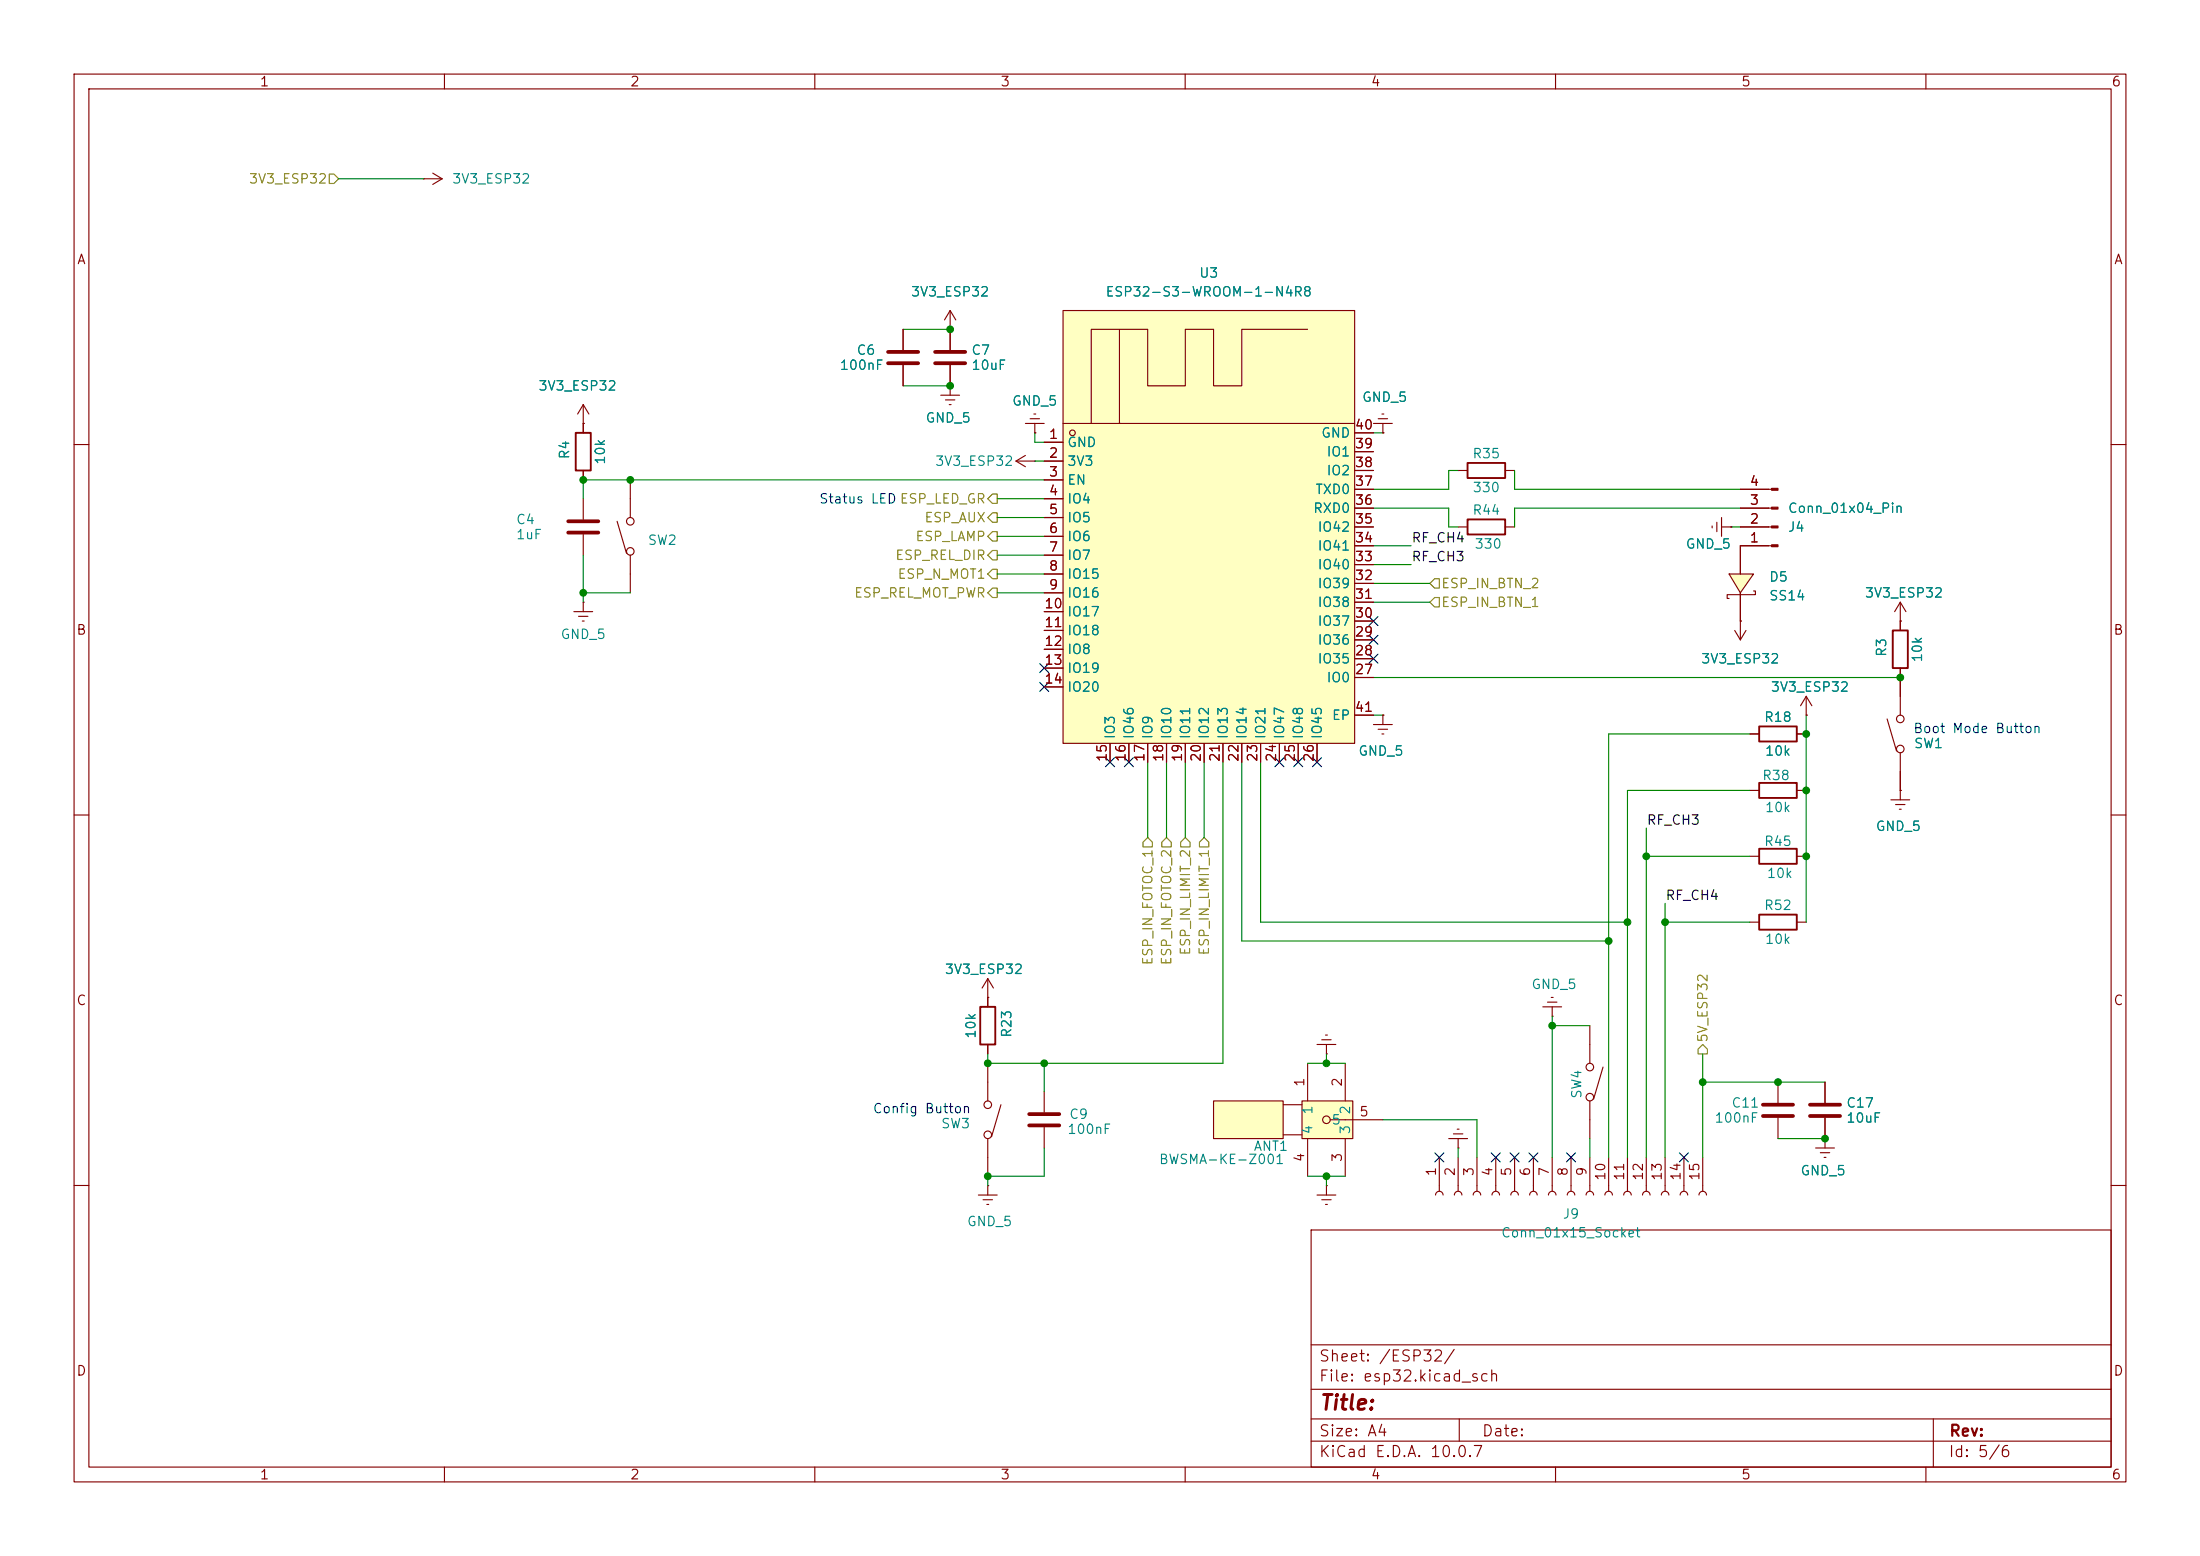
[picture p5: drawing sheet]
<svg xmlns="http://www.w3.org/2000/svg" width="297mm" height="210mm" viewBox="0 0 297 210" stroke-linecap="round" stroke-linejoin="round" font-family="sans-serif">
<g fill="none" stroke="#840000" stroke-width=".15">
<path d="M10 10h277v190h-277zM12 12h273v186h-273zM60 10v2M110 10v2M160 10v2M210 10v2M260 10v2M10 60h2M285 60h2M10 110h2M285 110h2M178.9 139.7h.3"/>
<path d="M177.8 141h2.5M178.4 140.3h1.3M179.1 142.2h.1M179.1 141v1.2M10 160h2M177 166h108v32h-108zM285 160h2M60 198v2M110 198v2M160 198v2M177 194.5h108M177 191.5h108"/>
<path d="M177 187.5h108M177 181.5h108M197 191.5v3M210 198v2M260 198v2M261 191.5v6.5"/>
</g>
<path d="M233.4 77.5h3.3l-1.8 2.5z" fill="#ffffc2"/>
<g fill="none" stroke="#840000" stroke-width=".15">
<path d="M57.1 24.1h.1M57.1 24.1h2.6M58.4 23.4l1.3 .7M59.7 24.1l-1.3 .8M78.7 57.2h.1M78.7 54.6v3.8M78.7 54.6l-.7 1.3M78.7 54.6l.8 1.3M121.9 44.5v2.7M121.9 49.3v2.8M127 53.3h2.5M127.6 54h1.3"/>
<path d="M128.1 54.6h.3M128.3 44.5h.1M128.3 52.1h.1M128.3 41.9v5.3M128.3 49.3v4M128.3 41.9l-.8 1.3M128.3 41.9l.7 1.3M138.4 57.2h2.6M139.1 56.5h1.2M139.6 55.9h.2M139.7 58.4h.1M139.7 57.2v1.2"/>
<path d="M185.4 57.2h2.6M186.1 56.5h1.2M186.6 55.9h.2M186.7 58.4h.1M186.7 57.2v1.2M78.7 63.5v1.3M78.7 67.3v2.8M78.7 72.1v2.8M83.3 70.4l1.3 4.3M85.1 64.8v5.1M85.1 74.9v5.1M137.2 62.2l1.2 .8"/>
<path d="M137.2 62.2h2.5M138.4 61.5l-1.2 .7M139.7 62.2h.1M196.8 71.1h1.3M196.8 63.5h1.3M203.2 71.1h1.3M203.2 63.5h1.3M231.1 71v.2M231.8 70.5v1.3M232.4 71.1h1.3M232.4 69.9v2.5M233.4 77.5h3.3l-1.8 2.5z"/>
<path d="M233.7 71.1h.1M234.9 71.1h4.3M234.9 68.6h4.3M234.9 66h4.3M236.7 79.8h.3v.5h-3.8v.5h.2M239.2 73.7h-4.3v3.8M77.5 82.6h2.5M78.1 83.2h1.3M78.6 83.8h.3M78.7 81.3h.1M78.7 81.3v1.3M234.2 85.1l.7 1.3"/>
<path d="M234.9 83.8h.1M234.9 80v6.4M235.7 85.1l-.8 1.3M236.2 99.1h1.3M242.6 99.1h1.2M243.8 96.5h.1M243.8 94l-.7 1.3M243.8 94l.8 1.3M243.8 94v2.5M254.8 97l1.2 4.4M256.5 83.8h.1M256.5 81.3l-.7 1.3"/>
<path d="M256.5 81.3l.8 1.3M256.5 81.3v3.8M256.5 90.2v6.3M236.2 115.6h1.3M236.2 106.7h1.3M242.6 115.6h1.2M242.6 106.7h1.2M255.3 108h2.5M255.9 108.6h1.3M256.4 109.2h.3M256.5 106.7h.1M256.5 101.6v6.4"/>
<path d="M133.3 134.6h.1M133.3 132.1v3.8M133.3 132.1l.8 1.3M133.3 132.1l-.7 1.3M208.3 135.9h2.5M208.9 135.3h1.3M209.4 134.6h.3M209.5 137.2h.1M209.5 135.9v1.3M214.6 138.4v5.1M236.2 124.5h1.3M242.6 124.5h1.2"/>
<path d="M133.3 141v1.2M133.3 143.5v5.1M133.3 153.7v5.1M135.1 149.1l-1.2 4.3M194.3 156.2v4.6M195.6 153.7h2.5M196.2 153h1.3M196.7 152.4h.3M196.8 154.9h.1M196.8 153.7v1.2M196.8 156.2v4.6M199.4 156.2v4.6"/>
<path d="M201.9 156.2v4.6M204.5 156.2v4.6M207 156.2v4.6M209.5 156.2v4.6M212.1 156.2v4.6M214.6 148.6v5.1M214.6 156.2v4.6M216.4 144l-1.3 4.3M217.2 156.2v4.6M219.7 156.2v4.6M222.2 156.2v4.6M224.8 156.2v4.6"/>
<path d="M227.3 156.2v4.6M229.9 156.2v4.6M240 146.1v2.7M240 150.9v2.8M245.1 154.9h2.5M245.7 155.6h1.3M246.3 156.2h.2M246.4 153.7h.1M246.4 146.1v2.7M246.4 150.9v4M132.1 161.3h2.5M132.7 161.9h1.3"/>
<path d="M133.2 162.6h.3M133.3 160h.1M133.3 160v1.3M193.8 161.3a.51 .51 0 0 1 .5-.5 .51 .51 0 0 1 .5 .5M196.3 161.3a.51 .51 0 0 1 .5-.5 .51 .51 0 0 1 .6 .5M198.9 161.3a.51 .51 0 0 1 .5-.5 .51 .51 0 0 1 .5 .5M201.4 161.3a.51 .51 0 0 1 .5-.5 .51 .51 0 0 1 .5 .5M204 161.3a.51 .51 0 0 1 .5-.5 .51 .51 0 0 1 .5 .5M206.5 161.3a.51 .51 0 0 1 .5-.5 .51 .51 0 0 1 .5 .5M209 161.3a.51 .51 0 0 1 .5-.5 .51 .51 0 0 1 .6 .5M211.6 161.3a.51 .51 0 0 1 .5-.5 .51 .51 0 0 1 .5 .5M214.1 161.3a.51 .51 0 0 1 .5-.5 .51 .51 0 0 1 .5 .5"/>
<path d="M216.7 161.3a.51 .51 0 0 1 .5-.5 .51 .51 0 0 1 .5 .5M219.2 161.3a.51 .51 0 0 1 .5-.5 .51 .51 0 0 1 .5 .5M221.7 161.3a.51 .51 0 0 1 .5-.5 .51 .51 0 0 1 .6 .5M224.3 161.3a.51 .51 0 0 1 .5-.5 .51 .51 0 0 1 .5 .5M226.8 161.3a.51 .51 0 0 1 .5-.5 .51 .51 0 0 1 .5 .5M229.4 161.3a.51 .51 0 0 1 .5-.5 .51 .51 0 0 1 .5 .5"/>
<circle cx="85.1" cy="70.4" r=".51"/>
<circle cx="85.1" cy="74.4" r=".51"/>
<circle cx="256.5" cy="97" r=".51"/>
<circle cx="256.5" cy="101.1" r=".51"/>
<circle cx="133.3" cy="149.1" r=".51"/>
<circle cx="133.3" cy="153.2" r=".51"/>
<circle cx="214.6" cy="148.1" r=".51"/>
<circle cx="214.6" cy="144" r=".51"/>
</g>
<path d="M77.7 58.4h2.1v5.1h-2.1zM198.1 62.5h5.1v2h-5.1zM198.1 70.1h5.1v2h-5.1zM237.5 98h5.1v2.1h-5.1zM255.5 85.1h2.1v5.1h-2.1zM237.5 114.6h5.1v2h-5.1zM237.5 105.7h5.1v2h-5.1zM132.3 135.9h2.1v5.1h-2.1zM237.5 123.4h5.1v2.1h-5.1z" fill="none" stroke="#840000" stroke-width=".25"/>
<path d="M119.9 47.5h4.1M119.9 49h4.1M126.2 47.5h4.1M126.2 49h4.1M76.7 70.4h4.1M76.7 71.9h4.1M238 149.1h4.1M238 150.6h4.1M244.3 149.1h4.1M244.3 150.6h4.1" fill="none" stroke="#840000" stroke-width=".51"/>
<g fill="#840000" stroke="#840000" stroke-width=".15">
<path d="M239.2 73.5h.8v.3h-.8z"/>
<path d="M239.2 71h.8v.2h-.8z"/>
<path d="M239.2 68.5h.8v.2h-.8z"/>
<path d="M239.2 65.9h.8v.3h-.8z"/>
</g>
<path d="M143.5 41.9h39.4v58.4h-39.4z" fill="#ffffc2"/>
<g fill="none" stroke="#840000" stroke-width=".15">
<path d="M141 59.7h2.5M143.5 41.9h39.4v58.4h-39.4zM143.5 57.2h39.4M151.1 44.5v12.7M176.5 44.5h-8.9v7.6h-3.8v-7.6h-3.8v7.6h-5.1v-7.6h-7.6v12.7M182.9 58.4h2.5M141 62.2h2.5M141 64.8h2.5M141 67.3h2.5M141 69.9h2.5M141 72.4h2.5M141 74.9h2.5"/>
<path d="M141 77.5h2.5M182.9 78.7h2.5M182.9 76.2h2.5M182.9 73.7h2.5M182.9 71.1h2.5M182.9 68.6h2.5M182.9 66h2.5M182.9 63.5h2.5M182.9 61h2.5M141 80h2.5M141 82.6h2.5M141 85.1h2.5"/>
<path d="M141 87.6h2.5M141 90.2h2.5M141 92.7h2.5M182.9 91.4h2.5M182.9 88.9h2.5M182.9 86.4h2.5M182.9 83.8h2.5M182.9 81.3h2.5M182.9 96.5h2.5M149.9 100.3v2.6M152.4 100.3v2.6M154.9 100.3v2.6"/>
<path d="M157.5 100.3v2.6M160 100.3v2.6M162.6 100.3v2.6M165.1 100.3v2.6M167.6 100.3v2.6M170.2 100.3v2.6M172.7 100.3v2.6M175.3 100.3v2.6M177.8 100.3v2.6M177.8 161.3h2.5M178.4 161.9h1.3M178.9 162.6h.3"/>
<path d="M179.1 160h.1M179.1 160v1.3"/>
<circle cx="144.8" cy="58.4" r=".38"/>
</g>
<g fill="#ffffc2">
<path d="M163.8 148.6h9.4v5.1h-9.4z"/>
<path d="M175.8 148.6h6.8v5.1h-6.8z"/>
</g>
<g fill="none" stroke="#840000" stroke-width=".15">
<path d="M78.7 57.2h.1M78.7 57.2v1.2M121.9 44.5v2.7M121.9 49.3v2.8M128.3 44.5h.1M128.3 52.1h.1M128.3 44.5v2.7M128.3 49.3v2.8M139.7 58.4h.1M141 59.7h2.5M182.9 58.4h2.5M186.7 58.4h.1"/>
<path d="M78.7 63.5v1.3M141 62.2h2.5M141 64.8h2.5M141 67.3h2.5M141 69.9h2.5M141 72.4h2.5M141 74.9h2.5M141 77.5h2.5M182.9 73.7h2.5M182.9 71.1h2.5M182.9 68.6h2.5M182.9 66h2.5"/>
<path d="M182.9 78.7h2.5M182.9 76.2h2.5M182.9 63.5h2.5M182.9 61h2.5M233.7 71.1h.1M234.9 71.1h3.9M234.9 68.6h3.9M234.9 66h3.9M238.8 73.7h-3.9v3.8M141 80h2.5M141 82.6h2.5M141 85.1h2.5"/>
<path d="M141 87.6h2.5M141 90.2h2.5M141 92.7h2.5M182.9 91.4h2.5M182.9 88.9h2.5M182.9 86.4h2.5M182.9 83.8h2.5M182.9 81.3h2.5M182.9 96.5h2.5M185.4 97.8h2.6M186.1 98.4h1.2M186.6 99.1h.2"/>
<path d="M186.7 96.5h.1M186.7 96.5v1.3M234.9 83.8h.1M234.9 80v3.8M236.2 99.1h1.3M242.6 99.1h1.2M243.8 96.5h.1M256.5 83.8h.1M256.5 83.8v1.3M256.5 90.2v3.8M149.9 100.3v2.6M152.4 100.3v2.6"/>
<path d="M154.9 100.3v2.6M157.5 100.3v2.6M160 100.3v2.6M162.6 100.3v2.6M165.1 100.3v2.6M167.6 100.3v2.6M170.2 100.3v2.6M172.7 100.3v2.6M175.3 100.3v2.6M177.8 100.3v2.6M256.5 106.7h.1M256.5 104.1v2.6"/>
<path d="M133.3 134.6h.1M133.3 134.6v1.3M133.3 141v1.2M141 147.3v2.8M141 152.1v2.8M163.8 148.6h9.4v5.1h-9.4zM173.2 149.1h2.6M173.2 153.2h2.6M175.8 148.6h6.8v5.1h-6.8zM176.5 143.5v5.1M176.5 153.7v5.1M179.6 151.1h7.1"/>
<path d="M181.6 143.5v5.1M181.6 153.7v5.1M246.4 153.7h.1M246.4 146.1v2.7M246.4 150.9v2.8"/>
<circle cx="179.1" cy="151.1" r=".51"/>
</g>
<path d="M138.9 150.4h4.1M138.9 151.9h4.1" fill="none" stroke="#840000" stroke-width=".51"/>
<g fill="none" stroke="#848400" stroke-width=".15">
<path d="M44.4 23.5h.7l.6 .6-.6 .7h-.7zM134 76.8h.6v1.3h-.6l-.7-.6zM134 71.8h.6v1.2h-.6l-.7-.6zM134 79.4h.6v1.2h-.6l-.7-.6zM134 69.2h.6v1.3h-.6l-.7-.6zM134 74.3h.6v1.3h-.6l-.7-.7zM134 66.7h.6v1.2h-.6l-.7-.6zM193.7 78.1h.6v1.3h-.6l-.7-.7zM193.7 80.6h.6v1.3h-.6l-.7-.6zM154.9 113l.7 .7v.6h-1.3v-.6zM157.5 113l.6 .7v.6h-1.3v-.6zM160 113l.7 .7v.6h-1.3v-.6z"/>
<path d="M162.6 113l.6 .7v.6h-1.3v-.6zM229.9 141l.6 .6v.6h-1.3v-.6z"/>
</g>
<g fill="none" stroke="#008400" stroke-width=".15">
<path d="M45.7 24.1h11.4M121.9 52.1h6.4M121.9 44.5h6.4M139.7 58.4v1.3h1.3M185.4 58.4h1.3M78.7 74.9v6.4M134.6 77.5h6.4M134.6 72.4h6.4M134.6 69.9h6.4M134.6 74.9h6.4M134.6 67.3h6.4M139.7 62.2h1.3"/>
<path d="M141 64.8h-62.3v2.5M185.4 68.6h10.2v2.5h1.2M185.4 78.7h7.6M185.4 76.2h5.1M185.4 73.7h5.1M196.8 63.5h-1.2v2.5h-10.2M204.5 63.5v2.5h30.4M233.7 71.1h1.2M234.9 68.6h-30.4v2.5M78.7 80h6.4M134.6 80h6.4M185.4 91.4h71.1"/>
<path d="M185.4 96.5h1.3M185.4 81.3h7.6M236.2 99.1h-19v57.1M243.8 96.5v28M154.9 102.9v10.1M157.5 102.9v10.1M160 102.9v10.1M162.6 102.9v10.1M165.1 102.9v40.6h-31.8v-1.3M167.6 102.9v24.1h49.6M170.2 102.9v21.6h49.5M222.2 111.8v44.4"/>
<path d="M222.2 115.6h14M236.2 106.7h-16.5v49.5M209.5 137.2v19M209.5 138.4h5.1M224.8 124.5h11.4M224.8 121.9v34.3M141 154.9v3.9h-7.7v1.2M141 143.5v3.8M176.5 143.5h5.1M176.5 158.8h5.1M179.1 142.2v1.3M179.1 158.8v1.2"/>
<path d="M186.7 151.1h12.7v5.1M196.8 154.9v1.3M214.6 153.7v2.5M229.9 142.2v14M229.9 146.1h16.5M240 153.7h6.4"/>
</g>
<g fill="none" stroke="#000084" stroke-width=".15">
<path d="M140.4 92.1l1.2 1.2M140.4 89.6l1.2 1.2M141.6 92.1l-1.2 1.2M141.6 89.6l-1.2 1.2M184.8 85.8l1.2 1.2M184.8 88.3l1.2 1.2M184.8 83.2l1.2 1.2M186 85.8l-1.2 1.2M186 88.3l-1.2 1.2M186 83.2l-1.2 1.2M149.3 102.3l1.2 1.2M150.5 102.3l-1.2 1.2"/>
<path d="M151.8 102.3l1.2 1.2M153 102.3l-1.2 1.2M172.1 102.3l1.2 1.2M173.3 102.3l-1.2 1.2M174.7 102.3l1.2 1.2M175.9 102.3l-1.2 1.2M177.2 102.3l1.2 1.2M178.4 102.3l-1.2 1.2M193.7 155.6l1.2 1.2M194.9 155.6l-1.2 1.2M201.3 155.6l1.2 1.2M202.5 155.6l-1.2 1.2"/>
<path d="M203.9 155.6l1.2 1.2M205.1 155.6l-1.2 1.2M206.4 155.6l1.2 1.2M207.6 155.6l-1.2 1.2M211.5 155.6l1.2 1.2M212.7 155.6l-1.2 1.2M226.7 155.6l1.2 1.2M227.9 155.6l-1.2 1.2"/>
</g>
<g fill="#008400" stroke="#008400" stroke-width=".14">
<circle cx="256.5" cy="91.4" r=".46"/>
<circle cx="243.8" cy="99.1" r=".46"/>
<circle cx="243.8" cy="106.7" r=".46"/>
<circle cx="224.8" cy="124.5" r=".46"/>
<circle cx="243.8" cy="115.6" r=".46"/>
<circle cx="222.2" cy="115.6" r=".46"/>
<circle cx="209.5" cy="138.4" r=".46"/>
<circle cx="128.3" cy="44.5" r=".46"/>
<circle cx="128.3" cy="52.1" r=".46"/>
<circle cx="78.7" cy="80" r=".46"/>
<circle cx="78.7" cy="64.8" r=".46"/>
<circle cx="85.1" cy="64.8" r=".46"/>
<circle cx="133.3" cy="143.5" r=".46"/>
<circle cx="141" cy="143.5" r=".46"/>
<circle cx="133.3" cy="158.8" r=".46"/>
<circle cx="229.9" cy="146.1" r=".46"/>
<circle cx="217.2" cy="127" r=".46"/>
<circle cx="219.7" cy="124.5" r=".46"/>
<circle cx="246.4" cy="153.7" r=".46"/>
<circle cx="240" cy="146.1" r=".46"/>
<circle cx="179.1" cy="158.8" r=".46"/>
<circle cx="179.1" cy="143.5" r=".46"/>
</g>
<text font-size="2" fill="#840000" x="178" y="190.8">Title:</text>
<g font-size="1.5" fill="#840000">
<text x="178" y="184.1">Sheet: /ESP32/</text>
<text x="178" y="186.8">File: esp32.kicad_sch</text>
<text x="178" y="197">KiCad E.D.A. 10.0.7</text>
<text x="178" y="194.2">Size: A4</text>
<text x="200" y="194.2">Date:</text>
<text x="263" y="197">Id: 5/6</text>
<text x="263" y="194.2">Rev:</text>
</g>
<g font-size="1.3" fill="#840000">
<text x="35" y="12">1</text>
<text x="85" y="12">2</text>
<text x="135" y="12">3</text>
<text x="185" y="12">4</text>
<text x="235" y="12">5</text>
<text x="285" y="12">6</text>
<text x="10.3" y="36">A</text>
<text x="285.3" y="36">A</text>
<text x="141.5" y="59.6">1</text>
<text x="182.8" y="58.3">40</text>
<text x="141.5" y="62.1">2</text>
<text x="141.5" y="64.6">3</text>
<text x="182.8" y="65.9">37</text>
<text x="182.8" y="63.4">38</text>
<text x="182.8" y="60.8">39</text>
<text x="236.1" y="65.9">4</text>
<text x="141.5" y="67.2">4</text>
<text x="141.5" y="69.7">5</text>
<text x="182.8" y="71">35</text>
<text x="182.8" y="68.4">36</text>
<text x="236.1" y="71">2</text>
<text x="236.1" y="68.4">3</text>
<text x="141.5" y="72.3">6</text>
<text x="141.5" y="74.8">7</text>
<text x="141.5" y="77.3">8</text>
<text x="182.8" y="76.1">33</text>
<text x="182.8" y="73.5">34</text>
<text x="236.1" y="73.5">1</text>
<text x="140.9" y="82.4">10</text>
<text x="141.5" y="79.9">9</text>
<text x="182.8" y="83.7">30</text>
<text x="182.8" y="81.1">31</text>
<text x="182.8" y="78.6">32</text>
<text x="10.2" y="86">B</text>
<text x="140.9" y="85">11</text>
<text x="140.9" y="87.5">12</text>
<text x="182.8" y="88.8">28</text>
<text x="182.8" y="86.2">29</text>
<text x="285.2" y="86">B</text>
<text x="140.9" y="90">13</text>
<text x="140.9" y="92.6">14</text>
<text x="182.8" y="91.3">27</text>
<text x="182.8" y="96.4">41</text>
<text x="149.7" y="102.9" transform="rotate(-90 149.7 102.9)">15</text>
<text x="152.3" y="102.9" transform="rotate(-90 152.3 102.9)">16</text>
<text x="154.8" y="102.9" transform="rotate(-90 154.8 102.9)">17</text>
<text x="157.3" y="102.9" transform="rotate(-90 157.3 102.9)">18</text>
<text x="159.9" y="102.9" transform="rotate(-90 159.9 102.9)">19</text>
<text x="162.4" y="102.9" transform="rotate(-90 162.4 102.9)">20</text>
<text x="165" y="102.9" transform="rotate(-90 165 102.9)">21</text>
<text x="167.5" y="102.9" transform="rotate(-90 167.5 102.9)">22</text>
<text x="170" y="102.9" transform="rotate(-90 170 102.9)">23</text>
<text x="172.6" y="102.9" transform="rotate(-90 172.6 102.9)">24</text>
<text x="175.1" y="102.9" transform="rotate(-90 175.1 102.9)">25</text>
<text x="177.7" y="102.9" transform="rotate(-90 177.7 102.9)">26</text>
<text x="10.2" y="136">C</text>
<text x="285.2" y="136">C</text>
<text x="176.4" y="146.8" transform="rotate(-90 176.4 146.8)">1</text>
<text x="181.5" y="146.8" transform="rotate(-90 181.5 146.8)">2</text>
<text x="183.4" y="151">5</text>
<text x="176.4" y="156.9" transform="rotate(-90 176.4 156.9)">4</text>
<text x="181.5" y="156.9" transform="rotate(-90 181.5 156.9)">3</text>
<text x="194.2" y="158.8" transform="rotate(-90 194.2 158.8)">1</text>
<text x="196.7" y="158.8" transform="rotate(-90 196.7 158.8)">2</text>
<text x="199.3" y="158.8" transform="rotate(-90 199.3 158.8)">3</text>
<text x="201.8" y="158.8" transform="rotate(-90 201.8 158.8)">4</text>
<text x="204.3" y="158.8" transform="rotate(-90 204.3 158.8)">5</text>
<text x="206.9" y="158.8" transform="rotate(-90 206.9 158.8)">6</text>
<text x="209.4" y="158.8" transform="rotate(-90 209.4 158.8)">7</text>
<text x="212" y="158.8" transform="rotate(-90 212 158.8)">8</text>
<text x="214.5" y="158.8" transform="rotate(-90 214.5 158.8)">9</text>
<text x="217" y="159.5" transform="rotate(-90 217 159.5)">10</text>
<text x="219.6" y="159.5" transform="rotate(-90 219.6 159.5)">11</text>
<text x="222.1" y="159.5" transform="rotate(-90 222.1 159.5)">12</text>
<text x="224.7" y="159.5" transform="rotate(-90 224.7 159.5)">13</text>
<text x="227.2" y="159.5" transform="rotate(-90 227.2 159.5)">14</text>
<text x="229.7" y="159.5" transform="rotate(-90 229.7 159.5)">15</text>
<text x="10.2" y="186">D</text>
<text x="285.2" y="186">D</text>
<text x="35" y="200">1</text>
<text x="85" y="200">2</text>
<text x="135" y="200">3</text>
<text x="185" y="200">4</text>
<text x="235" y="200">5</text>
<text x="285" y="200">6</text>
</g>
<g font-size="1.3" fill="#848400">
<text x="33.5" y="25.1">3V3_ESP32</text>
<text x="124.7" y="70.8">ESP_AUX</text>
<text x="120.8" y="75.9">ESP_REL_DIR</text>
<text x="123.5" y="73.4">ESP_LAMP</text>
<text x="115.2" y="81">ESP_REL_MOT_PWR</text>
<text x="121.1" y="78.4">ESP_N_MOT1</text>
<text x="194.5" y="79.7">ESP_IN_BTN_2</text>
<text x="194.5" y="82.2">ESP_IN_BTN_1</text>
<text x="155.9" y="130.4" transform="rotate(-90 155.9 130.4)">ESP_IN_FOTOC_1</text>
<text x="158.4" y="130.4" transform="rotate(-90 158.4 130.4)">ESP_IN_FOTOC_2</text>
<text x="161" y="129.1" transform="rotate(-90 161 129.1)">ESP_IN_LIMIT_2</text>
<text x="163.5" y="129.1" transform="rotate(-90 163.5 129.1)">ESP_IN_LIMIT_1</text>
<text x="230.8" y="140.8" transform="rotate(-90 230.8 140.8)">5V_ESP32</text>
</g>
<g font-size="1.3" fill="#008484">
<text x="60.9" y="25.1">3V3_ESP32</text>
<text x="122.9" y="40.3">3V3_ESP32</text>
<text x="149.2" y="40.3">ESP32-S3-WROOM-1-N4R8</text>
<text x="161.8" y="37.8">U3</text>
<text x="72.6" y="53">3V3_ESP32</text>
<text x="113.3" y="50.2">100nF</text>
<text x="115.6" y="48.2">C6</text>
<text x="131" y="48.2">C7</text>
<text x="131" y="50.2">10uF</text>
<text x="124.9" y="57.4">GND_5</text>
<text x="136.5" y="55.1">GND_5</text>
<text x="178.3" y="59.4">GND</text>
<text x="183.8" y="54.6">GND_5</text>
<text x="77.2" y="62.1" transform="rotate(-90 77.2 62.1)">R4</text>
<text x="82" y="62.8" transform="rotate(-90 82 62.8)">10k</text>
<text x="126.1" y="63.2">3V3_ESP32</text>
<text x="144" y="60.7">GND</text>
<text x="144" y="63.2">3V3</text>
<text x="144" y="65.7">EN</text>
<text x="179" y="64.5">IO2</text>
<text x="179" y="61.9">IO1</text>
<text x="198.7" y="62.2">R35</text>
<text x="69.6" y="71.1">C4</text>
<text x="144" y="68.3">IO4</text>
<text x="144" y="70.8">IO5</text>
<text x="177.2" y="69.5">RXD0</text>
<text x="177.5" y="67">TXD0</text>
<text x="198.7" y="69.8">R44</text>
<text x="198.7" y="66.7">330</text>
<text x="241.3" y="69.5">Conn_01x04_Pin</text>
<text x="69.6" y="73.1">1uF</text>
<text x="87.4" y="73.9">SW2</text>
<text x="144" y="73.4">IO6</text>
<text x="144" y="75.9">IO7</text>
<text x="177.8" y="77.2">IO40</text>
<text x="177.8" y="74.6">IO41</text>
<text x="177.8" y="72.1">IO42</text>
<text x="199" y="74.4">330</text>
<text x="227.5" y="74.4">GND_5</text>
<text x="241.3" y="72.1">J4</text>
<text x="144" y="78.4">IO15</text>
<text x="144" y="81">IO16</text>
<text x="144" y="83.5">IO17</text>
<text x="177.8" y="82.2">IO38</text>
<text x="177.8" y="79.7">IO39</text>
<text x="238.7" y="78.8">D5</text>
<text x="238.7" y="81.4">SS14</text>
<text x="251.7" y="81">3V3_ESP32</text>
<text x="75.6" y="86.6">GND_5</text>
<text x="144" y="86.1">IO18</text>
<text x="144" y="88.6">IO8</text>
<text x="177.8" y="89.9">IO35</text>
<text x="177.8" y="87.3">IO36</text>
<text x="177.8" y="84.8">IO37</text>
<text x="229.6" y="89.9">3V3_ESP32</text>
<text x="255" y="88.7" transform="rotate(-90 255 88.7)">R3</text>
<text x="259.8" y="89.5" transform="rotate(-90 259.8 89.5)">10k</text>
<text x="144" y="91.1">IO19</text>
<text x="144" y="93.7">IO20</text>
<text x="179" y="92.4">IO0</text>
<text x="239" y="93.7">3V3_ESP32</text>
<text x="150.8" y="99.8" transform="rotate(-90 150.8 99.8)">IO3</text>
<text x="153.4" y="99.8" transform="rotate(-90 153.4 99.8)">IO46</text>
<text x="155.9" y="99.8" transform="rotate(-90 155.9 99.8)">IO9</text>
<text x="158.4" y="99.8" transform="rotate(-90 158.4 99.8)">IO10</text>
<text x="161" y="99.8" transform="rotate(-90 161 99.8)">IO11</text>
<text x="163.5" y="99.8" transform="rotate(-90 163.5 99.8)">IO12</text>
<text x="166.1" y="99.8" transform="rotate(-90 166.1 99.8)">IO13</text>
<text x="168.6" y="99.8" transform="rotate(-90 168.6 99.8)">IO14</text>
<text x="171.1" y="99.8" transform="rotate(-90 171.1 99.8)">IO21</text>
<text x="173.7" y="99.8" transform="rotate(-90 173.7 99.8)">IO47</text>
<text x="176.2" y="99.8" transform="rotate(-90 176.2 99.8)">IO48</text>
<text x="178.8" y="99.8" transform="rotate(-90 178.8 99.8)">IO45</text>
<text x="179.7" y="97.5">EP</text>
<text x="238.1" y="97.7">R18</text>
<text x="258.3" y="101.3">SW1</text>
<text x="183.3" y="102.3">GND_5</text>
<text x="237.8" y="105.6">R38</text>
<text x="238.2" y="102.3">10k</text>
<text x="238.2" y="109.9">10k</text>
<text x="253.1" y="112.5">GND_5</text>
<text x="238.1" y="114.5">R45</text>
<text x="238.4" y="118.8">10k</text>
<text x="238.1" y="123.1">R52</text>
<text x="127.5" y="131.8">3V3_ESP32</text>
<text x="238.2" y="127.7">10k</text>
<text x="206.7" y="133.8">GND_5</text>
<text x="132" y="140.3" transform="rotate(-90 132 140.3)">10k</text>
<text x="136.9" y="140.1" transform="rotate(-90 136.9 140.1)">R23</text>
<text x="213.8" y="148.4" transform="rotate(-90 213.8 148.4)">SW4</text>
<text x="233.7" y="149.8">C11</text>
<text x="249.2" y="149.8">C17</text>
<text x="127" y="152.6">SW3</text>
<text x="144" y="153.4">100nF</text>
<text x="144.3" y="151.3">C9</text>
<text x="169.2" y="155.6">ANT1</text>
<text x="177.5" y="153.2" transform="rotate(-90 177.5 153.2)">4</text>
<text x="177.5" y="150.5" transform="rotate(-90 177.5 150.5)">1</text>
<text x="179.7" y="152.1">5</text>
<text x="182.6" y="153.2" transform="rotate(-90 182.6 153.2)">3</text>
<text x="182.6" y="150.5" transform="rotate(-90 182.6 150.5)">2</text>
<text x="231.4" y="151.8">100nF</text>
<text x="249.2" y="151.8">10uF</text>
<text x="156.4" y="157.4">BWSMA-KE-Z001</text>
<text x="243" y="159">GND_5</text>
<text x="130.5" y="165.8">GND_5</text>
<text x="202.6" y="167.3">Conn_01x15_Socket</text>
<text x="210.9" y="164.8">J9</text>
</g>
<g font-size="1.3" fill="#0000c2">
<text x="110.5" y="68.3">Status LED ESP_LED_GR</text>
<text x="258.2" y="99.3">Boot Mode Button</text>
<text x="117.7" y="150.6">Config Button</text>
</g>
<g font-size="1.3">
<text x="190.5" y="76.1">RF_CH3</text>
<text x="190.5" y="73.5">RF_CH4</text>
<text x="222.2" y="111.6">RF_CH3</text>
<text x="224.8" y="121.8">RF_CH4</text>
</g>
</svg>
